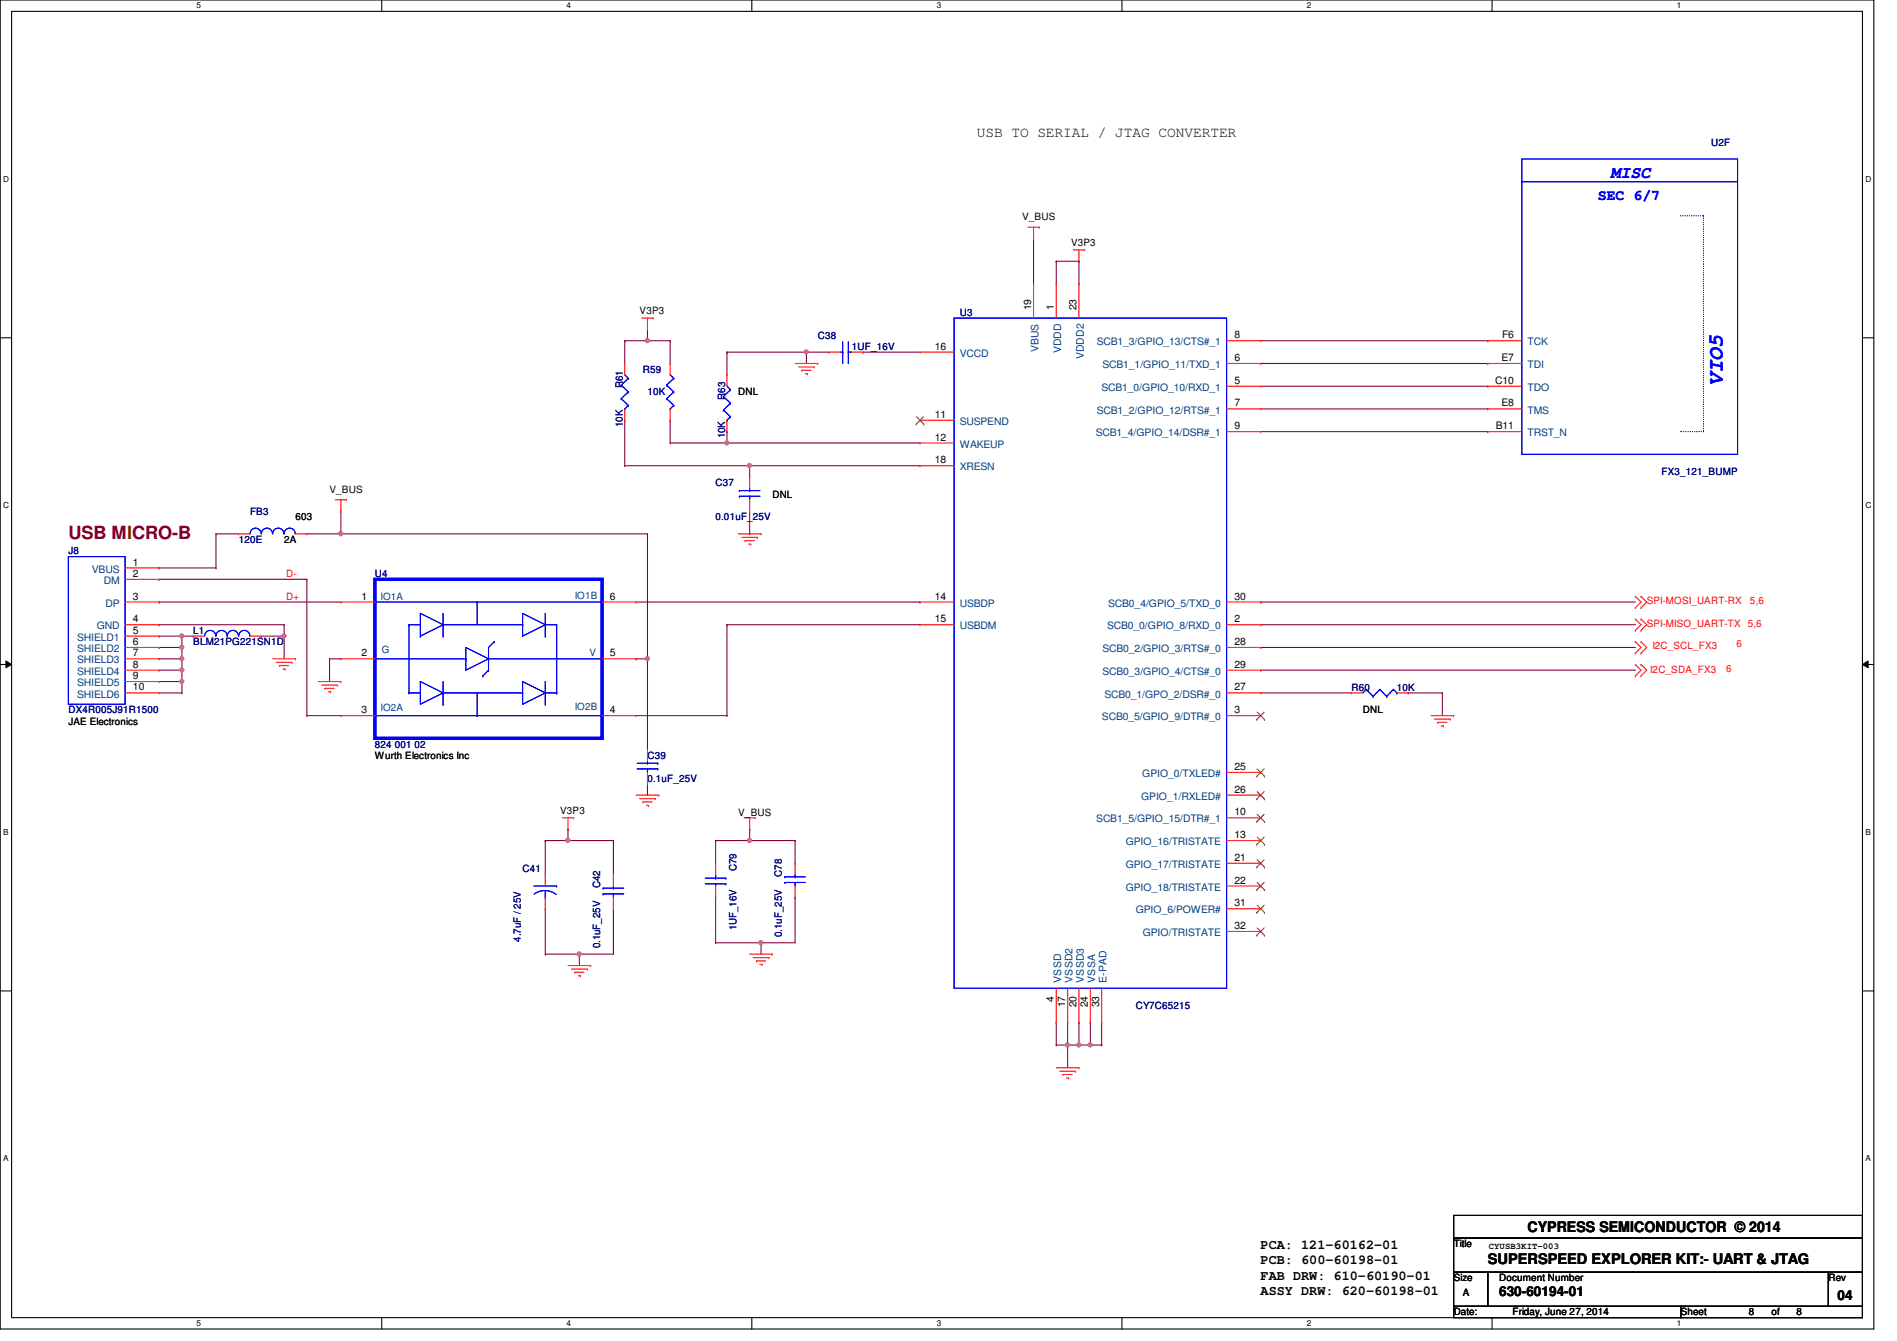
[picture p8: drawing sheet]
<svg xmlns="http://www.w3.org/2000/svg" width="297mm" height="210mm" viewBox="0 0 297 210" stroke-linecap="round" stroke-linejoin="round" font-family="sans-serif">
<path d="M0 0h293.4v208h-293.4zM1.8 1.8h289.8v204.4h-289.8z" fill="none" stroke="#000" stroke-width=".17"/>
<g fill="#fff">
<path d="M30.8 .2h.6v1.4h-.6z"/>
<path d="M30.8 206.4h.6v1.4h-.6z"/>
</g>
<path d="M59.8 0v1.8M59.8 206.2v1.8" fill="none" stroke="#000" stroke-width=".17"/>
<g fill="#fff">
<path d="M88.7 .2h.7v1.4h-.7z"/>
<path d="M88.7 206.4h.7v1.4h-.7z"/>
</g>
<path d="M117.7 0v1.8M117.7 206.2v1.8" fill="none" stroke="#000" stroke-width=".17"/>
<g fill="#fff">
<path d="M146.7 .2h.7v1.4h-.7z"/>
<path d="M146.7 206.4h.7v1.4h-.7z"/>
</g>
<path d="M175.7 0v1.8M175.7 206.2v1.8" fill="none" stroke="#000" stroke-width=".17"/>
<g fill="#fff">
<path d="M204.6 .2h.7v1.4h-.7z"/>
<path d="M204.6 206.4h.7v1.4h-.7z"/>
</g>
<path d="M233.6 0v1.8M233.6 206.2v1.8" fill="none" stroke="#000" stroke-width=".17"/>
<g fill="#fff">
<path d="M262.6 .2h.7v1.4h-.7z"/>
<path d="M262.6 206.4h.7v1.4h-.7z"/>
<path d="M.5 27.3h.9v1.4h-.9z"/>
<path d="M292.1 27.3h.9v1.4h-.9z"/>
<path d="M.5 78.4h.9v1.4h-.9z"/>
<path d="M292.1 78.4h.9v1.4h-.9z"/>
</g>
<path d="M0 52.9h1.8M291.6 52.9h1.8" fill="none" stroke="#000" stroke-width=".17"/>
<g fill="#fff">
<path d="M.5 129.5h.8v1.4h-.8z"/>
<path d="M292.1 129.5h.8v1.4h-.8z"/>
</g>
<path d="M0 104h1.8M291.6 104h1.8" fill="none" stroke="#000" stroke-width=".17"/>
<path d="M.9 103.5l.9 .5-.9 .5zM291.6 104l.9-.5v1z" fill="#000"/>
<path d="M.9 103.5l.9 .5-.9 .5zM291.6 104l.9-.5v1z" fill="none" stroke="#000" stroke-width=".16"/>
<g fill="#fff">
<path d="M.5 180.6h.8v1.4h-.8z"/>
<path d="M292.1 180.6h.8v1.4h-.8z"/>
</g>
<path d="M0 155.1h1.8M291.6 155.1h1.8" fill="none" stroke="#000" stroke-width=".17"/>
<path d="M126.3 55.1h.1M126.3 55.1h3.5M135.2 55.1h.1M135.2 55.1h8.9" fill="none" stroke="#800040" stroke-width=".17"/>
<circle cx="126.3" cy="55.1" r=".32" fill="#f0f"/>
<circle cx="126.3" cy="55.1" r=".32" fill="none" stroke="#f0f" stroke-width=".17"/>
<g fill="none" stroke="#800040" stroke-width=".17">
<path d="M161.8 37.3h.1M161.8 37.3v7.1M126.3 55.1h.1M126.3 55.1v1.8M165.4 40.9h.1M165.4 40.9h3.5M165.4 40.9v3.5M168.9 40.9h.1M168.9 40.9v3.5M24.9 90.7h.1M24.9 90.7h23.1M48 90.7h.1"/>
<path d="M48 90.7v21.3M48 112h.1M48 112h5.4M51.6 103.1h.1M51.6 103.1v3.6M51.6 103.1h1.8M101.4 103.1h.1M101.4 103.1v14.2"/>
</g>
<circle cx="101.4" cy="103.1" r=".32" fill="#f0f"/>
<circle cx="101.4" cy="103.1" r=".32" fill="none" stroke="#f0f" stroke-width=".17"/>
<g fill="none" stroke="#800040" stroke-width=".17">
<path d="M24.9 94.2h.1M24.9 97.8h.1M24.9 94.2h28.5M24.9 97.8h19.6M28.5 99.6h.1M28.5 99.6h1.8M40.9 99.6h.1M40.9 99.6h3.6M44.5 99.6h.1M44.5 99.6v3.5M101.4 83.6h.1M101.4 83.6v19.5h-1.8"/>
<path d="M24.9 101.3h.1M24.9 101.3h3.6M99.6 103.1h.1"/>
</g>
<circle cx="44.5" cy="99.5" r=".32" fill="#f0f"/>
<circle cx="44.5" cy="99.5" r=".32" fill="none" stroke="#f0f" stroke-width=".17"/>
<path d="M24.9 99.6h.1M24.9 99.6h3.6M28.5 99.6h.1M28.5 99.6v1.7M44.5 97.8h.1M44.5 97.8v1.8" fill="none" stroke="#800040" stroke-width=".17"/>
<circle cx="28.5" cy="99.5" r=".32" fill="#f0f"/>
<circle cx="28.5" cy="99.5" r=".32" fill="none" stroke="#f0f" stroke-width=".17"/>
<path d="M24.9 88.9h.1M24.9 88.9h8.9M53.4 83.6h.1M53.4 83.6h48" fill="none" stroke="#800040" stroke-width=".17"/>
<circle cx="53.4" cy="83.5" r=".32" fill="#f0f"/>
<circle cx="53.4" cy="83.5" r=".32" fill="none" stroke="#f0f" stroke-width=".17"/>
<g fill="none" stroke="#800040" stroke-width=".17">
<path d="M99.6 94.2h44.5M113.8 97.8h.1M113.8 97.8h30.3M113.8 97.8v14.2M144.1 94.2h.1M99.6 112h14.2M113.8 112h.1M101.4 122.7h.1M101.4 122.7v1.8M112.1 131.6h.1M112.1 131.6h12.4M112.1 131.6v3.5"/>
<path d="M117.4 129.8h.1M117.4 131.6h.1M117.4 129.8v1.8"/>
</g>
<circle cx="117.4" cy="131.5" r=".32" fill="#f0f"/>
<circle cx="117.4" cy="131.5" r=".32" fill="none" stroke="#f0f" stroke-width=".17"/>
<path d="M124.5 131.6h.1M124.5 131.6v3.5M112.1 140.5h.1M112.1 147.6h.1M112.1 140.5v7.1M112.1 147.6h7.1" fill="none" stroke="#800040" stroke-width=".17"/>
<circle cx="119.1" cy="147.5" r=".32" fill="#f0f"/>
<circle cx="119.1" cy="147.5" r=".32" fill="none" stroke="#f0f" stroke-width=".17"/>
<path d="M88.9 129.8h.1M88.9 131.6h.1M88.9 129.8v1.8M88.9 131.6h7.2M119.2 147.6h.1M119.2 147.6v1.8M124.5 140.5h.1M124.5 140.5v7.1h-5.3" fill="none" stroke="#800040" stroke-width=".17"/>
<circle cx="88.9" cy="131.5" r=".32" fill="#f0f"/>
<circle cx="88.9" cy="131.5" r=".32" fill="none" stroke="#f0f" stroke-width=".17"/>
<path d="M85.4 131.6h.1M85.4 131.6v5.3M96.1 131.6h.1M96.1 131.6v5.3M85.4 142.2h.1M85.4 149.4h.1M85.4 142.2v7.2M90.7 149.4h.1M90.7 149.4v1.7M96.1 142.2h.1M96.1 142.2v7.2h-10.7" fill="none" stroke="#800040" stroke-width=".17"/>
<circle cx="90.7" cy="149.3" r=".32" fill="#f0f"/>
<circle cx="90.7" cy="149.3" r=".32" fill="none" stroke="#f0f" stroke-width=".17"/>
<path d="M97.8 53.3h.1M97.8 53.3v3.6M101.4 53.3h.1M101.4 51.6h.1M101.4 53.3h3.5M101.4 51.6v1.7M104.9 53.3h.1M104.9 53.3v3.6M85.4 131.6h.1M85.4 131.6h3.5" fill="none" stroke="#800040" stroke-width=".17"/>
<circle cx="101.4" cy="53.3" r=".32" fill="#f0f"/>
<circle cx="101.4" cy="53.3" r=".32" fill="none" stroke="#f0f" stroke-width=".17"/>
<g fill="none" stroke="#800040" stroke-width=".17">
<path d="M97.8 53.3h.1M97.8 53.3h3.6M113.8 55.1h.1M113.8 55.1v3.6M113.8 55.1h12.5M97.8 65.8h.1M97.8 65.8v7.1M104.9 65.8h.1M104.9 65.8v3.5M113.8 69.3h.1M113.8 67.6h.1M113.8 69.3h30.3"/>
<path d="M113.8 67.6v1.7M117.4 72.9h.1M117.4 72.9h26.7M197.4 94.2h.1M197.4 97.8h.1M197.4 94.2h58.7M197.4 97.8h58.7M165.4 160h.1M165.4 163.6h.1M165.4 160v3.6M165.4 163.6h1.8"/>
</g>
<circle cx="167.1" cy="163.5" r=".32" fill="#f0f"/>
<circle cx="167.1" cy="163.5" r=".32" fill="none" stroke="#f0f" stroke-width=".17"/>
<path d="M170.7 160h.1M170.7 160v3.6" fill="none" stroke="#800040" stroke-width=".17"/>
<circle cx="170.7" cy="163.5" r=".32" fill="#f0f"/>
<circle cx="170.7" cy="163.5" r=".32" fill="none" stroke="#f0f" stroke-width=".17"/>
<path d="M168.9 160h.1M168.9 163.6h.1M168.9 160v3.6M168.9 163.6h1.8" fill="none" stroke="#800040" stroke-width=".17"/>
<circle cx="168.9" cy="163.5" r=".32" fill="#f0f"/>
<circle cx="168.9" cy="163.5" r=".32" fill="none" stroke="#f0f" stroke-width=".17"/>
<path d="M104.9 69.3h.1M104.9 69.3h8.9M167.2 160h.1M167.2 163.6h.1M167.2 160v7.1M167.2 163.6h1.7" fill="none" stroke="#800040" stroke-width=".17"/>
<circle cx="113.8" cy="69.3" r=".32" fill="#f0f"/>
<circle cx="113.8" cy="69.3" r=".32" fill="none" stroke="#f0f" stroke-width=".17"/>
<path d="M97.8 72.9h.1M97.8 72.9h19.6M117.4 72.9h.1M117.4 72.9v1.8M53.4 83.6h.1M53.4 80v3.6" fill="none" stroke="#800040" stroke-width=".17"/>
<circle cx="117.4" cy="72.9" r=".32" fill="#f0f"/>
<circle cx="117.4" cy="72.9" r=".32" fill="none" stroke="#f0f" stroke-width=".17"/>
<path d="M117.4 83.6h.1M117.4 80v3.6M24.9 103.1h3.6M28.5 103.1h.1M28.5 101.3h.1M28.5 101.3v1.8M170.7 163.6h.1M170.7 163.6h1.8M172.5 163.6h.1M172.5 160v3.6" fill="none" stroke="#800040" stroke-width=".17"/>
<circle cx="28.5" cy="103.1" r=".32" fill="#f0f"/>
<circle cx="28.5" cy="103.1" r=".32" fill="none" stroke="#f0f" stroke-width=".17"/>
<circle cx="28.5" cy="101.3" r=".32" fill="#f0f"/>
<circle cx="28.5" cy="101.3" r=".32" fill="none" stroke="#f0f" stroke-width=".17"/>
<path d="M24.9 104.9h3.6M24.9 106.7h3.6M28.5 104.9h.1M28.5 103.1h.1M28.5 106.7h.1M28.5 103.1v3.6" fill="none" stroke="#800040" stroke-width=".17"/>
<circle cx="28.5" cy="106.7" r=".32" fill="#f0f"/>
<circle cx="28.5" cy="106.7" r=".32" fill="none" stroke="#f0f" stroke-width=".17"/>
<circle cx="28.5" cy="104.9" r=".32" fill="#f0f"/>
<circle cx="28.5" cy="104.9" r=".32" fill="none" stroke="#f0f" stroke-width=".17"/>
<g fill="none" stroke="#800040" stroke-width=".17">
<path d="M197.4 53.3h35.6M197.4 56.9h35.6M233 53.3h.1M233 56.9h.1M197.4 60.5h35.6M197.4 64h35.6M197.4 67.6h35.6M233 60.5h.1M233 64h.1M233 67.6h.1M33.8 83.6h.1M33.8 88.9h.1"/>
<path d="M33.8 83.6h3.6M33.8 83.6v5.3M48 83.6h5.4M53.4 83.6h.1M24.9 108.5h3.6M28.5 108.5h.1M28.5 106.7h.1M28.5 106.7v1.8M197.4 101.3h.1M197.4 104.9h.1M197.4 108.5h.1M197.4 108.5h14.2"/>
<path d="M197.4 101.3h58.7M197.4 104.9h58.7M220.5 108.5h.1M220.5 108.5h5.3M225.8 108.5h.1M225.8 108.5v3.5"/>
</g>
<g fill="none" stroke="#f00" stroke-width=".17">
<path d="M160.9 35.6h1.8M161.8 37.3h.1M161.8 35.6v1.7M162.7 35.6h.1M168.1 39.1h1.7M168.9 39.1v1.8M169.8 39.1h.1M97.8 56.9h.1M97.8 56.9v1.8M100.5 49.8h1.8M101.4 51.6h.1M101.4 49.8v1.8"/>
<path d="M102.3 49.8h.1M104.9 56.9h.1M104.9 56.9v1.8M113.8 58.7h.1M113.8 58.7v1.8M124.5 56.9h3.6M125 57.4h2.5M125.6 58h.1M125.6 58h1.4M126.1 58.5h.3M126.4 58.5h.1M127.5 57.4h.1"/>
<path d="M128.1 56.9h.1M129.8 55.1h.1M129.8 55.1h1.8M133.4 55.1h1.8M135.2 55.1h.1M144.1 55.1h.1M144.1 55.1h5.3M161.8 44.4h.1M161.8 44.4v5.4M165.4 44.4h.1M165.4 44.4v5.4M168.9 40.9h.1"/>
<path d="M168.9 44.4h.1M168.9 44.4v5.4M192.1 56.9h5.3M192.1 53.3h5.3M197.4 56.9h.1M197.4 53.3h.1M233 53.3h.1M233 56.9h.1M233 56.9h5.3M233 53.3h5.3M52.5 78.2h1.8M53.4 78.2v1.8"/>
<path d="M54.3 78.2h.1M97.8 65.8h.1M97.8 64v1.8M104.9 65.8h.1M104.9 64v1.8M113.8 67.6h.1M113.8 65.8v1.8M117.4 74.7h.1M117.4 74.7v1.8M117.4 78.2v1.8M144.1 69.3h.1M144.1 72.9h.1"/>
<path d="M144.1 65.8h.1M144.1 69.3h5.3M144.1 72.9h5.3M144.1 65.8h5.3M192.1 60.5h5.3M192.1 64h5.3M192.1 67.6h5.3M197.4 60.5h.1M197.4 64h.1M197.4 67.6h.1M233 60.5h.1M233 64h.1"/>
<path d="M233 67.6h.1M233 60.5h5.3M233 64h5.3M233 67.6h5.3M19.6 97.8h5.3M19.6 94.2h5.3M19.6 88.9h5.3M19.6 90.7h5.3M19.6 99.6h5.3M24.9 88.9h.1M24.9 90.7h.1M24.9 94.2h.1"/>
<path d="M24.9 97.8h.1M24.9 99.6h.1M30.3 99.6h.1M30.3 99.6h1.7M37.4 83.6h.1M37.4 83.6h1.8M39.2 99.6h1.7M40.9 99.6h.1M46.3 83.6h1.7M48 83.6h.1M53.4 80h.1M53.4 94.2h.1"/>
<path d="M53.4 94.2h5.3M94.3 94.2h5.3M99.6 94.2h.1M115.6 83.6h3.6M116.2 84.1h2.4M116.7 84.6h.1M116.7 84.6h1.4M117.2 85.2h.4M117.4 80h.1M117.6 85.2h.1M118.6 84.1h.1M119.2 83.6h.1"/>
<path d="M144.1 94.2h.1M144.1 97.8h.1M144.1 97.8h5.3M144.1 94.2h5.3M192.1 97.8h5.3M192.1 94.2h5.3M197.4 97.8h.1M197.4 94.2h.1M256.1 95.1h.1M256.1 93.3h.1M256.1 98.7h.1M256.1 96.9h.1"/>
<path d="M256.1 93.3l.9 .9-.9 .9M256.1 96.9l.9 .9-.9 .9M257 95.1h.1M257 93.3h.1M257 98.7h.1M257 96.9h.1M257 93.3l.8 .9-.8 .9M257 96.9l.8 .9-.8 .9M19.6 106.7h5.3M19.6 103.1h5.3M19.6 108.5h5.3M19.6 101.3h5.3"/>
<path d="M19.6 104.9h5.3M24.9 101.3h.1M24.9 103.1h.1M24.9 104.9h.1M24.9 106.7h.1M24.9 108.5h.1M42.7 103.1h3.6M43.3 103.7h2.4M43.8 104.2h.1M43.8 104.2h1.4M44.3 104.7h.4M44.7 104.7h.1"/>
<path d="M45.7 103.7h.1M46.3 103.1h.1M49.8 106.7h3.6M50.4 107.2h2.4M50.9 107.7h.1M50.9 107.7h1.4M51.4 108.3h.4M51.8 108.3h.1M52.8 107.2h.1M53.4 106.7h.1M53.4 103.1h.1M53.4 112h.1"/>
<path d="M53.4 103.1h5.3M53.4 112h5.3M94.3 103.1h5.3M94.3 112h5.3M99.6 112h.1M99.6 103.1h.1M101.4 117.3h.1M101.4 117.3v1.8M192.1 112h5.3M192.1 108.5h5.3M192.1 101.3h5.3M192.1 104.9h5.3"/>
<path d="M197.4 112h.1M197.4 108.5h.1M197.4 101.3h.1M197.4 104.9h.1M211.6 108.5h.1M211.6 108.5h1.8M218.7 108.5h1.8M220.5 108.5h.1M224.1 112h3.5M224.6 112.6h2.5M225.1 113.1h.1M225.1 113.1h1.5"/>
<path d="M225.7 113.6h.3M226 113.6h.1M227.1 112.6h.1M227.6 112h.1M256.1 100.5h.1M256.1 102.2h.1M256.1 104h.1M256.1 105.8h.1M256.1 100.5l.9 .8-.9 .9M256.1 104l.9 .9-.9 .9M257 100.5h.1M257 102.2h.1"/>
<path d="M257 104h.1M257 105.8h.1M257 100.5l.8 .8-.8 .9M257 104l.8 .9-.8 .9M85.4 136.9h.1M85.4 136.9v1.8M88 128h1.8M88.9 129.8h.1M88.9 128v1.8M89.8 128h.1M96.1 136.9h.1M96.1 136.9v1.8"/>
<path d="M99.6 124.5h3.6M100.2 125h2.4M100.7 125.5h.1M100.7 125.5h1.4M101.2 126.1h.4M101.4 122.7h.1M101.4 120.9v1.8M101.6 126.1h.1M102.6 125h.1M103.2 124.5h.1M112.1 135.1h.1M112.1 135.1v1.8"/>
<path d="M112.1 138.7v1.8M116.5 128h1.8M117.4 129.8h.1M117.4 128v1.8M118.3 128h.1M124.5 135.1h.1M124.5 135.1v1.8M124.5 138.7v1.8M192.1 124.5h5.3M192.1 128h5.3M192.1 131.6h5.3M192.1 135.1h5.3"/>
<path d="M192.1 138.7h5.3M192.1 120.9h5.3M197.4 128h.1M197.4 131.6h.1M197.4 135.1h.1M197.4 138.7h.1M197.4 120.9h.1M197.4 124.5h.1M85.4 142.2h.1M85.4 140.5v1.7M88.9 151.1h3.6M89.5 151.7h2.4"/>
<path d="M90 152.2h.1M90 152.2h1.4M90.5 152.7h.4M90.9 152.7h.1M91.9 151.7h.1M92.5 151.1h.1M96.1 142.2h.1M96.1 140.5v1.7M112.1 140.5h.1M117.4 149.4h3.5M117.9 149.9h2.5M118.4 150.4h.1"/>
<path d="M118.4 150.4h1.5M119 151h.3M119.3 151h.1M120.4 149.9h.1M120.9 149.4h.1M124.5 140.5h.1M165.4 154.7v5.3M167.2 154.7v5.3M168.9 154.7v5.3M170.7 154.7v5.3M172.5 154.7v5.3M192.1 142.2h5.3"/>
<path d="M192.1 145.8h5.3M197.4 142.2h.1M197.4 145.8h.1M165.4 160h.1M165.4 167.1h3.5M165.9 167.7h2.5M166.5 168.2h.1M166.5 168.2h1.4M167 168.7h.3M167.2 160h.1M167.3 168.7h.1M168.4 167.7h.1"/>
<path d="M168.9 167.1h.1M168.9 160h.1M170.7 160h.1M172.5 160h.1"/>
</g>
<path d="M227.6 190.2h64v3.6h-64zM227.6 193.8h64v5.3h-64zM227.6 199.1h5.4v5.4h-5.4zM233 199.1h53.3v5.4h-53.3zM286.3 199.1h5.3v5.4h-5.3zM227.6 204.5h35.6v1.7h-35.6zM263.2 204.5h28.4v1.7h-28.4z" fill="none" stroke="#000" stroke-width=".17"/>
<g fill="none" stroke="#00f" stroke-width=".17">
<path d="M238.3 24.9h33.8v46.2h-33.8zM238.3 28.4h.1M238.3 28.4h33.8M97.8 58.7l.6 .5M98.4 59.2h.1M98.4 59.2l-1.1 1.1M104.9 58.7l.6 .5M105.5 59.2h.1M105.5 59.2l-1.1 1.1M131.6 55.1h.3M131.9 55.1h.1M131.9 56.7h.1"/>
<path d="M131.9 53.5v3.2M132.8 56.7h.1M132.8 55.1h.1M132.8 55.1h.6M132.8 53.5v3.2M149.4 49.8h42.7v104.9h-42.7zM97.3 60.3h.1M97.3 62.4h.1M97.3 60.3l1.1 1M97.3 62.4l1.1 1.1M97.8 64h.1M98.4 61.3h.1"/>
<path d="M98.4 63.5h.1M98.4 61.3l-1.1 1.1M98.4 63.5l-.6 .5M104.4 60.3h.1M104.4 62.4h.1M104.4 60.3l1.1 1M104.4 62.4l1.1 1.1M104.9 64h.1M105.5 61.3h.1M105.5 63.5h.1M105.5 61.3l-1.1 1.1M105.5 63.5l-.6 .5"/>
<path d="M113.3 62.1h.1M113.3 64.2h.1M113.3 62.1l1.1 1M113.3 64.2l1.1 1M113.8 65.8h.1M113.8 60.5l.6 .5M114.4 61h.1M114.4 63.1h.1M114.4 65.2h.1M114.4 61l-1.1 1.1M114.4 63.1l-1.1 1.1M114.4 65.2l-.6 .6"/>
<path d="M115.8 77.7h.1M115.8 76.8h.1M115.8 77.7h3.2M115.8 76.8h3.2M117.4 76.8h.1M117.4 77.7h.1M117.4 76.5v.3M117.4 77.7v.5M10.7 87.1h8.9v23.1h-8.9zM32 99.6a.87 .87 0 0 1 .9-.9 .87 .87 0 0 1 .9 .9M33.8 99.6a.87 .87 0 0 1 .9-.9 .87 .87 0 0 1 .9 .9M35.6 99.6a.87 .87 0 0 1 .9-.9 .87 .87 0 0 1 .8 .9"/>
<path d="M37.4 99.6a.87 .87 0 0 1 .8-.9 .87 .87 0 0 1 .9 .9M39.2 83.6a.87 .87 0 0 1 .8-.9 .87 .87 0 0 1 .9 .9M40.9 83.6a.87 .87 0 0 1 .9-.9 .87 .87 0 0 1 .9 .9M42.7 83.6a.87 .87 0 0 1 .9-.9 .87 .87 0 0 1 .8 .9M44.5 83.6a.87 .87 0 0 1 .9-.9 .87 .87 0 0 1 .8 .9M58.7 94.2h35.6M64 97.8h.1M64 97.8h1.8M64 97.8v10.7M65.8 99.6h.1M69.4 97.8h.1M69.4 99.6h.1"/>
<path d="M69.4 97.8h12.4M69.4 97.8l-3.6-1.8v3.6M69.4 96v3.6M69.4 97.8l-3.6 1.8M74.7 94.2h.1M74.7 94.2v3.6M81.8 97.8h.1M81.8 96l3.6 1.8-3.6 1.8zM85.4 97.8h.1M85.4 99.6h.1M85.4 97.8h1.8M85.4 96v3.6"/>
<path d="M87.2 97.8h.1M87.2 97.8v10.7M94.3 94.2h.1M58.7 103.1h.1M58.7 112h.1M58.7 103.1h14.2M58.7 112h35.6M64 108.5h.1M64 108.5h1.8M65.8 108.5h.1M65.8 106.7l3.6 1.8-3.6 1.7zM69.4 108.5h.1"/>
<path d="M69.4 110.2h.1M69.4 108.5h12.4M69.4 106.7v3.5M72.9 103.1h.1M72.9 101.3l3.6 1.8-3.6 1.8zM74.7 112h.1M74.7 108.5v3.5M75.6 105.8h.1M76.5 103.1h.1M76.5 104.9h.1M76.5 103.1h17.8M76.5 104.9l-.9 .9"/>
<path d="M77.4 100.5h.1M77.4 100.5l-.9 .8v3.6M81.8 108.5h.1M81.8 106.7l3.6 1.8-3.6 1.7zM85.4 108.5h.1M85.4 110.2h.1M85.4 108.5h1.8M85.4 106.7v3.5M87.2 108.5h.1M87.2 103.1h.1M94.3 103.1h.1M99.8 119.5h3.2"/>
<path d="M101.4 119.5h.1M101.4 119.1v.4M103 119.5h.1M213.9 107.9h.1M213.9 107.9l-.5 .6M213.9 107.9l1.1 1.1M215 109h.1M216.1 107.9h.1M216.1 107.9l-1.1 1.1M216.1 107.9l1 1.1M217.1 109h.1M218.2 107.9h.1"/>
<path d="M218.2 107.9l-1.1 1.1M218.2 107.9l.5 .6M218.7 108.5h.1M83.6 138.7h3.6M85.4 139.4l.7 .1 1 .5M85.4 139.4l-1.1 .2-.7 .4M85.4 139.4v1.1M87.2 138.7h.1M94.4 139.9h.1M94.4 139h.1M94.4 139.9h3.3M94.4 139h3.3"/>
<path d="M96.1 139h.1M96.1 139.9h.1M96.1 138.7v.3M96.1 139.9v.6M99.8 120.4h3.2M101.4 120.4h.1M101.4 120.4v.5M103 120.4h.1M110.4 137.5h3.3M110.4 138.3h3.3M112.1 138.3h.1M112.1 137.5h.1"/>
<path d="M112.1 136.9v.6M112.1 138.3v.4M113.7 137.5h.1M113.7 138.3h.1M122.9 138.1h.1M122.9 137.2h.1M122.9 138.1h3.2M122.9 137.2h3.2M124.5 137.2h.1M124.5 138.1h.1M124.5 136.9v.3M124.5 138.1v.6"/>
<path d="M85.4 140.5h.1"/>
</g>
<g fill="none" stroke="#804000" stroke-width=".16">
<path d="M143.5 66.4h.1M143.5 65.2l1.1 1.2M144.6 65.2l-1.1 1.2M144.6 66.4h.1M196.8 112.6h.1M196.8 111.5l1.2 1.1M197.9 111.5l-1.1 1.1M198 112.6h.1M196.8 128.6h.1M196.8 132.2h.1M196.8 135.7h.1M196.8 139.3h.1"/>
<path d="M196.8 121.5h.1M196.8 125.1h.1M196.8 127.5l1.2 1.1M196.8 131l1.2 1.2M196.8 134.6l1.2 1.1M196.8 138.1l1.2 1.2M196.8 120.4l1.2 1.1M196.8 123.9l1.2 1.2M197.9 127.5l-1.1 1.1M197.9 131l-1.1 1.2M197.9 134.6l-1.1 1.1M197.9 138.1l-1.1 1.2"/>
<path d="M197.9 120.4l-1.1 1.1M197.9 123.9l-1.1 1.2M198 128.6h.1M198 132.2h.1M198 135.7h.1M198 139.3h.1M198 121.5h.1M198 125.1h.1M196.8 142.8h.1M196.8 146.4h.1M196.8 141.7l1.2 1.1M196.8 145.2l1.2 1.2"/>
<path d="M197.9 141.7l-1.1 1.1M197.9 145.2l-1.1 1.2M198 142.8h.1M198 146.4h.1"/>
</g>
<path d="M58.7 90.7h35.6v24.9h-35.6z" fill="none" stroke="#00f" stroke-width=".51"/>
<path d="M263.2 33.8h3.5M266.7 33.8v33.8M266.7 33.8h.1M263.2 67.6h.1M266.7 67.6h.1M266.7 67.6h-3.5" fill="none" stroke="#00f" stroke-width=".17" stroke-dasharray="0 .3"/>
<circle cx="126.3" cy="55.1" r=".32" fill="#f0f"/>
<circle cx="126.3" cy="55.1" r=".32" fill="none" stroke="#f0f" stroke-width=".17"/>
<circle cx="101.4" cy="103.1" r=".32" fill="#f0f"/>
<circle cx="101.4" cy="103.1" r=".32" fill="none" stroke="#f0f" stroke-width=".17"/>
<circle cx="44.5" cy="99.5" r=".32" fill="#f0f"/>
<circle cx="44.5" cy="99.5" r=".32" fill="none" stroke="#f0f" stroke-width=".17"/>
<circle cx="28.5" cy="99.5" r=".32" fill="#f0f"/>
<circle cx="28.5" cy="99.5" r=".32" fill="none" stroke="#f0f" stroke-width=".17"/>
<circle cx="53.4" cy="83.5" r=".32" fill="#f0f"/>
<circle cx="53.4" cy="83.5" r=".32" fill="none" stroke="#f0f" stroke-width=".17"/>
<circle cx="117.4" cy="131.5" r=".32" fill="#f0f"/>
<circle cx="117.4" cy="131.5" r=".32" fill="none" stroke="#f0f" stroke-width=".17"/>
<circle cx="119.1" cy="147.5" r=".32" fill="#f0f"/>
<circle cx="119.1" cy="147.5" r=".32" fill="none" stroke="#f0f" stroke-width=".17"/>
<circle cx="88.9" cy="131.5" r=".32" fill="#f0f"/>
<circle cx="88.9" cy="131.5" r=".32" fill="none" stroke="#f0f" stroke-width=".17"/>
<circle cx="90.7" cy="149.3" r=".32" fill="#f0f"/>
<circle cx="90.7" cy="149.3" r=".32" fill="none" stroke="#f0f" stroke-width=".17"/>
<circle cx="101.4" cy="53.3" r=".32" fill="#f0f"/>
<circle cx="101.4" cy="53.3" r=".32" fill="none" stroke="#f0f" stroke-width=".17"/>
<circle cx="167.1" cy="163.5" r=".32" fill="#f0f"/>
<circle cx="167.1" cy="163.5" r=".32" fill="none" stroke="#f0f" stroke-width=".17"/>
<circle cx="170.7" cy="163.5" r=".32" fill="#f0f"/>
<circle cx="170.7" cy="163.5" r=".32" fill="none" stroke="#f0f" stroke-width=".17"/>
<circle cx="168.9" cy="163.5" r=".32" fill="#f0f"/>
<circle cx="168.9" cy="163.5" r=".32" fill="none" stroke="#f0f" stroke-width=".17"/>
<circle cx="113.8" cy="69.3" r=".32" fill="#f0f"/>
<circle cx="113.8" cy="69.3" r=".32" fill="none" stroke="#f0f" stroke-width=".17"/>
<circle cx="117.4" cy="72.9" r=".32" fill="#f0f"/>
<circle cx="117.4" cy="72.9" r=".32" fill="none" stroke="#f0f" stroke-width=".17"/>
<circle cx="28.5" cy="103.1" r=".32" fill="#f0f"/>
<circle cx="28.5" cy="103.1" r=".32" fill="none" stroke="#f0f" stroke-width=".17"/>
<circle cx="28.5" cy="101.3" r=".32" fill="#f0f"/>
<circle cx="28.5" cy="101.3" r=".32" fill="none" stroke="#f0f" stroke-width=".17"/>
<circle cx="28.5" cy="106.7" r=".32" fill="#f0f"/>
<circle cx="28.5" cy="106.7" r=".32" fill="none" stroke="#f0f" stroke-width=".17"/>
<circle cx="28.5" cy="104.9" r=".32" fill="#f0f"/>
<circle cx="28.5" cy="104.9" r=".32" fill="none" stroke="#f0f" stroke-width=".17"/>
<text font-size="3.3" fill="#00f" x="269.7" y="60.5" transform="rotate(-90 269.7 60.5)">VIO5</text>
<text font-size="2.8" fill="#800000" x="10.7" y="84.4">USB MICRO-B</text>
<text font-size="2.6" fill="#00f" x="252.2" y="27.8">MISC</text>
<g font-size="2.3">
<text x="152.9" y="21.4">USB TO SERIAL / JTAG CONVERTER</text>
<text x="233" y="197.9">SUPERSPEED EXPLORER KIT:- UART &amp; JTAG</text>
<text x="239.2" y="192.9">CYPRESS SEMICONDUCTOR © 2014</text>
</g>
<text font-size="2.3" fill="#00f" x="250.2" y="31.4">SEC 6/7</text>
<g font-size="2.1">
<text x="197.4" y="195.5">PCA: 121-60162-01</text>
<text x="197.4" y="197.9">PCB: 600-60198-01</text>
<text x="197.4" y="200.3">FAB DRW: 610-60190-01</text>
<text x="197.4" y="202.6">ASSY DRW: 620-60198-01</text>
<text x="234.7" y="202.9">630-60194-01</text>
<text x="287.7" y="203.5">04</text>
</g>
<g font-size="1.6" fill="#000080">
<text x="268" y="22.8">U2F</text>
<text x="128.1" y="53">C38</text>
<text x="150.3" y="49.4">U3</text>
<text x="100.7" y="58.3">R59</text>
<text x="133.4" y="54.8">1UF_16V</text>
<text x="97.5" y="60.8" transform="rotate(-90 97.5 60.8)">R61</text>
<text x="101.4" y="61.9">10K</text>
<text x="113.5" y="62.6" transform="rotate(-90 113.5 62.6)">R63</text>
<text x="97.5" y="66.8" transform="rotate(-90 97.5 66.8)">10K</text>
<text x="113.5" y="68.6" transform="rotate(-90 113.5 68.6)">10K</text>
<text x="112.1" y="76.1">C37</text>
<text x="260.2" y="74.3">FX3_121_BUMP</text>
<text x="39.2" y="80.6">FB3</text>
<text x="112.1" y="81.4">0.01uF_25V</text>
<text x="10.7" y="86.8">J8</text>
<text x="37.4" y="85">120E</text>
<text x="58.7" y="90.3">U4</text>
<text x="30.3" y="99.2">L1</text>
<text x="30.3" y="101">BLM21PG221SN1D</text>
<text x="10.7" y="111.7">DX4R005J91R1500</text>
<text x="211.6" y="108.1">R60</text>
<text x="218.7" y="108.1">10K</text>
<text x="58.7" y="117">824 001 02</text>
<text x="101.4" y="118.8">C39</text>
<text x="101.4" y="122.3">0.1uF_25V</text>
<text x="81.8" y="136.6">C41</text>
<text x="115.3" y="136.4" transform="rotate(-90 115.3 136.4)">C79</text>
<text x="122.4" y="137.2" transform="rotate(-90 122.4 137.2)">C78</text>
<text x="94" y="139" transform="rotate(-90 94 139)">C42</text>
<text x="81.5" y="147.4" transform="rotate(-90 81.5 147.4)">4.7uF / 25V</text>
<text x="94" y="148.5" transform="rotate(-90 94 148.5)">0.1uF_25V</text>
<text x="115.3" y="145.6" transform="rotate(-90 115.3 145.6)">1UF_16V</text>
<text x="122.4" y="146.7" transform="rotate(-90 122.4 146.7)">0.1uF_25V</text>
<text x="177.8" y="157.9">CY7C65215</text>
</g>
<g font-size="1.6">
<text x="160.1" y="34.5">V_BUS</text>
<text x="167.7" y="38.4">V3P3</text>
<text x="100.2" y="49.1">V3P3</text>
<text x="161.5" y="48.6" transform="rotate(-90 161.5 48.6)">19</text>
<text x="165" y="48.6" transform="rotate(-90 165 48.6)">1</text>
<text x="168.6" y="48.6" transform="rotate(-90 168.6 48.6)">23</text>
<text x="193.3" y="53">8</text>
<text x="235.2" y="53">F6</text>
<text x="146.4" y="54.7">16</text>
<text x="193.3" y="56.5">6</text>
<text x="235.1" y="56.5">E7</text>
<text x="115.6" y="61.9">DNL</text>
<text x="146.4" y="65.4">11</text>
<text x="193.3" y="60.1">5</text>
<text x="193.3" y="63.6">7</text>
<text x="234.1" y="60.1">C10</text>
<text x="235.1" y="63.6">E8</text>
<text x="146.4" y="69">12</text>
<text x="193.3" y="67.2">9</text>
<text x="234.2" y="67.2">B11</text>
<text x="51.6" y="77.2">V_BUS</text>
<text x="120.9" y="77.9">DNL</text>
<text x="146.4" y="72.5">18</text>
<text x="46.3" y="81.4">603</text>
<text x="20.8" y="88.5">1</text>
<text x="44.5" y="85">2A</text>
<text x="20.8" y="90.3">2</text>
<text x="20.8" y="93.9">3</text>
<text x="56.6" y="93.9">1</text>
<text x="95.5" y="93.9">6</text>
<text x="146.4" y="93.9">14</text>
<text x="193.3" y="93.9">30</text>
<text x="20.8" y="97.4">4</text>
<text x="20.8" y="99.2">5</text>
<text x="20.8" y="101">6</text>
<text x="146.4" y="97.4">15</text>
<text x="193.3" y="97.4">2</text>
<text x="193.3" y="101">28</text>
<text x="20.8" y="102.7">7</text>
<text x="20.8" y="104.5">8</text>
<text x="20.8" y="106.3">9</text>
<text x="56.6" y="102.7">2</text>
<text x="95.5" y="102.7">5</text>
<text x="193.3" y="104.5">29</text>
<text x="10.7" y="113.5">JAE Electronics</text>
<text x="20.8" y="108.1">10</text>
<text x="56.6" y="111.6">3</text>
<text x="95.5" y="111.6">4</text>
<text x="193.3" y="111.6">3</text>
<text x="193.3" y="108.1">27</text>
<text x="213.4" y="111.7">DNL</text>
<text x="58.7" y="118.8">Wurth Electronics Inc</text>
<text x="193.3" y="120.5">25</text>
<text x="193.3" y="124.1">26</text>
<text x="87.7" y="127.3">V3P3</text>
<text x="115.6" y="127.7">V_BUS</text>
<text x="193.3" y="127.6">10</text>
<text x="193.3" y="131.2">13</text>
<text x="193.3" y="134.7">21</text>
<text x="193.3" y="138.3">22</text>
<text x="193.3" y="141.9">31</text>
<text x="193.3" y="145.4">32</text>
<text x="165" y="156.8" transform="rotate(-90 165 156.8)">4</text>
<text x="166.8" y="157.7" transform="rotate(-90 166.8 157.7)">17</text>
<text x="168.6" y="157.7" transform="rotate(-90 168.6 157.7)">20</text>
<text x="170.3" y="157.7" transform="rotate(-90 170.3 157.7)">24</text>
<text x="172.1" y="157.7" transform="rotate(-90 172.1 157.7)">33</text>
<text x="227.6" y="195.2">Title</text>
<text x="227.6" y="200.6">Size</text>
<text x="229.1" y="202.9">A</text>
<text x="234.7" y="200.6">Document Number</text>
<text x="286.3" y="200.6">Rev</text>
<text x="227.6" y="205.9">Date:</text>
<text x="236.9" y="205.9">Friday, June 27, 2014</text>
<text x="263.2" y="205.9">Sheet</text>
<text x="273.9" y="205.9">8</text>
<text x="277.4" y="205.9">of</text>
<text x="281.3" y="205.9">8</text>
</g>
<g font-size="1.6" fill="#004080">
<text x="150.3" y="55.8">VCCD</text>
<text x="162.6" y="55.2" transform="rotate(-90 162.6 55.2)">VBUS</text>
<text x="166.2" y="55.3" transform="rotate(-90 166.2 55.3)">VDDD</text>
<text x="169.7" y="56.2" transform="rotate(-90 169.7 56.2)">VDDD2</text>
<text x="171.7" y="54.1">SCB1_3/GPIO_13/CTS#_1</text>
<text x="172.6" y="57.6">SCB1_1/GPIO_11/TXD_1</text>
<text x="239.2" y="54.1">TCK</text>
<text x="239.2" y="57.6">TDI</text>
<text x="171.7" y="64.7">SCB1_2/GPIO_12/RTS#_1</text>
<text x="172.5" y="61.2">SCB1_0/GPIO_10/RXD_1</text>
<text x="239.2" y="61.2">TDO</text>
<text x="239.2" y="64.7">TMS</text>
<text x="150.3" y="70.1">WAKEUP</text>
<text x="150.3" y="66.5">SUSPEND</text>
<text x="171.6" y="68.3">SCB1_4/GPIO_14/DSR#_1</text>
<text x="239.2" y="68.3">TRST_N</text>
<text x="150.3" y="73.6">XRESN</text>
<text x="14.4" y="89.6">VBUS</text>
<text x="16.3" y="91.4">DM</text>
<text x="16.5" y="95">DP</text>
<text x="59.6" y="93.9">IO1A</text>
<text x="90" y="93.7">IO1B</text>
<text x="150.3" y="95">USBDP</text>
<text x="173.5" y="95">SCB0_4/GPIO_5/TXD_0</text>
<text x="12.1" y="100.3">SHIELD1</text>
<text x="15.2" y="98.5">GND</text>
<text x="150.3" y="98.5">USBDM</text>
<text x="173.4" y="98.5">SCB0_0/GPIO_8/RXD_0</text>
<text x="12.1" y="102.1">SHIELD2</text>
<text x="12.1" y="103.8">SHIELD3</text>
<text x="12.1" y="105.6">SHIELD4</text>
<text x="12.1" y="107.4">SHIELD5</text>
<text x="59.8" y="102.2">G</text>
<text x="92.3" y="102.6">V</text>
<text x="172.6" y="102.1">SCB0_2/GPIO_3/RTS#_0</text>
<text x="172.6" y="105.6">SCB0_3/GPIO_4/CTS#_0</text>
<text x="12.1" y="109.2">SHIELD6</text>
<text x="59.6" y="111.3">IO2A</text>
<text x="90" y="111.1">IO2B</text>
<text x="172.5" y="112.7">SCB0_5/GPIO_9/DTR#_0</text>
<text x="172.9" y="109.2">SCB0_1/GPO_2/DSR#_0</text>
<text x="178.7" y="125.2">GPIO_1/RXLED#</text>
<text x="178.9" y="121.6">GPIO_0/TXLED#</text>
<text x="171.7" y="128.7">SCB1_5/GPIO_15/DTR#_1</text>
<text x="176.3" y="132.3">GPIO_16/TRISTATE</text>
<text x="176.3" y="135.8">GPIO_17/TRISTATE</text>
<text x="176.3" y="139.4">GPIO_18/TRISTATE</text>
<text x="177.8" y="143">GPIO_6/POWER#</text>
<text x="178.9" y="146.5">GPIO/TRISTATE</text>
<text x="166.2" y="153.8" transform="rotate(-90 166.2 153.8)">VSSD</text>
<text x="167.9" y="153.8" transform="rotate(-90 167.9 153.8)">VSSD2</text>
<text x="169.7" y="153.8" transform="rotate(-90 169.7 153.8)">VSSD3</text>
<text x="171.5" y="153.8" transform="rotate(-90 171.5 153.8)">VSSA</text>
<text x="173.3" y="153.8" transform="rotate(-90 173.3 153.8)">E-PAD</text>
</g>
<g font-size="1.6" fill="#f00">
<text x="44.8" y="90.3">D-</text>
<text x="44.8" y="93.9">D+</text>
<text x="257.8" y="94.6">SPI-MOSI_UART-RX</text>
<text x="274" y="94.6">5,6</text>
<text x="257.8" y="98.2">SPI-MISO_UART-TX</text>
<text x="258.7" y="101.6">I2C_SCL_FX3</text>
<text x="271.9" y="101.3">6</text>
<text x="273.7" y="98.2">5,6</text>
<text x="258.4" y="105.3">I2C_SDA_FX3</text>
<text x="270.3" y="105.1">6</text>
</g>
<text font-size="1.4" x="233.1" y="195.5">CYUSB3KIT-003</text>
<g font-size="1.3">
<text x="30.8" y="1.3">5</text>
<text x="88.7" y="1.3">4</text>
<text x="146.7" y="1.3">3</text>
<text x="204.6" y="1.3">2</text>
<text x="262.6" y="1.3">1</text>
<text x=".5" y="28.4">D</text>
<text x="292.1" y="28.4">D</text>
<text x=".5" y="79.5">C</text>
<text x="292.1" y="79.5">C</text>
<text x=".5" y="130.7">B</text>
<text x="292.1" y="130.7">B</text>
<text x=".5" y="181.8">A</text>
<text x="292.1" y="181.8">A</text>
<text x="30.8" y="207.6">5</text>
<text x="88.7" y="207.6">4</text>
<text x="146.7" y="207.6">3</text>
<text x="204.6" y="207.6">2</text>
<text x="262.6" y="207.6">1</text>
</g>
</svg>
